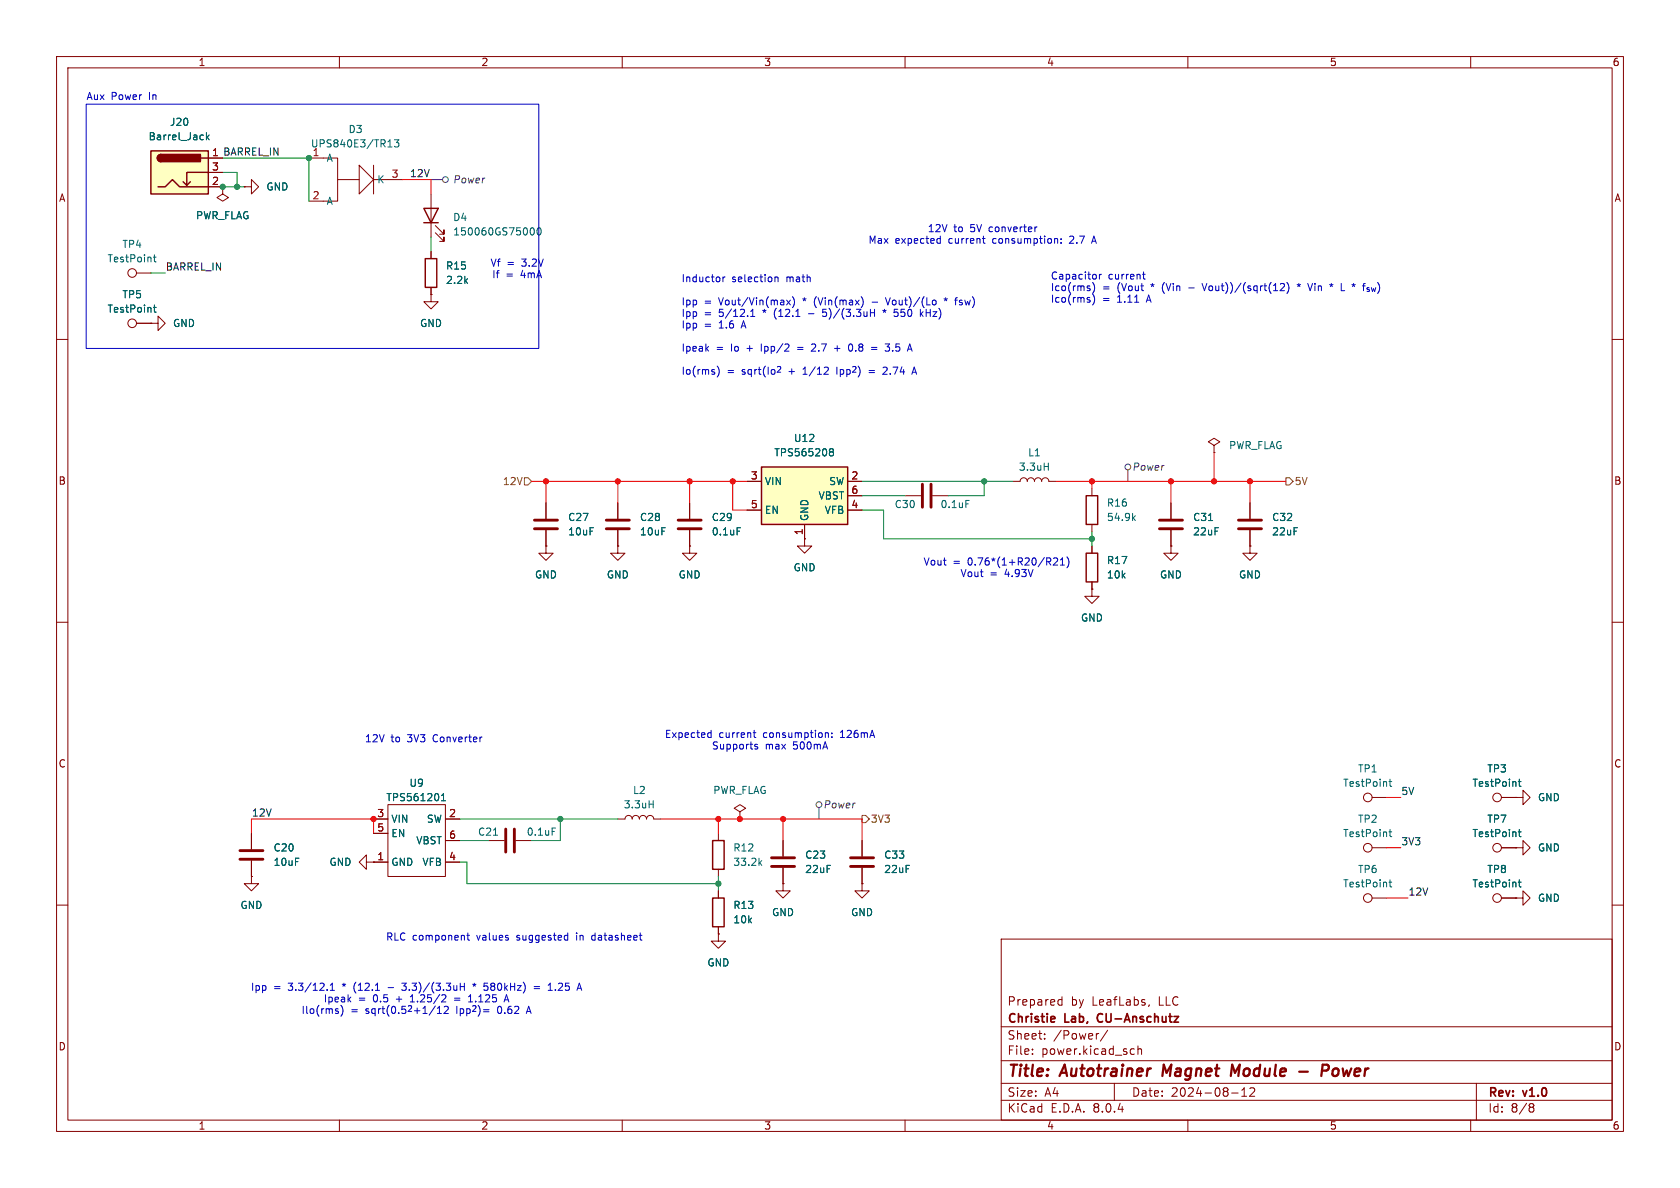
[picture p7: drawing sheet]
<svg xmlns="http://www.w3.org/2000/svg" width="297mm" height="210mm" viewBox="0 0 297 210" stroke-linecap="round" stroke-linejoin="round" font-family="sans-serif">
<g fill="none" stroke="#840000" stroke-width=".18">
<path d="M10 10h277v190h-277zM12 12h273v186h-273zM60 10v2M110 10v2M160 10v2M210 10v2M260 10v2M10 60h2M285 60h2M109.2 96.5v1.3h1.3l-1.3 1.3-1.3-1.3h1.3M109.2 96.5h.1M109.2 88.9v2.8"/>
<path d="M109.2 93.7v2.8M121.9 96.5v1.3h1.3l-1.3 1.3-1.3-1.3h1.3M121.9 96.5h.1M121.9 88.9v2.8M121.9 93.7v2.8M142.2 95.3v1.2h1.3l-1.3 1.3-1.2-1.3h1.2M142.2 95.3h.1M160 87.6h2.8M164.8 87.6h2.8M10 110h2M285 110h2M10 160h2"/>
<path d="M44.4 154.9v1.3h1.3l-1.3 1.3-1.2-1.3h1.2M44.4 154.9h.1M44.4 147.3v2.8M44.4 152.1v2.8M64.8 152.4v-1.3l-1.3 1.3 1.3 1.3v-1.3h1.2M66 152.4h.1M66 152.4h2.6M66 144.8h2.6M66 147.3h2.6M68.6 142.2h10.1v12.7h-10.1zM78.7 152.4h2.6M78.7 144.8h2.6"/>
<path d="M78.7 148.6h2.6M86.4 148.6h2.8M91.2 148.6h2.8M109.2 144.8h1.3a.64 .64 0 0 1 .6-.7 .64 .64 0 0 1 .7 .7 .64 .64 0 0 1 .6-.7 .64 .64 0 0 1 .6 .7 .64 .64 0 0 1 .7-.7 .64 .64 0 0 1 .6 .7 .64 .64 0 0 1 .6-.7 .64 .64 0 0 1 .7 .7h1.2M127 157.5v1.3M138.4 156.2v1.3h1.3l-1.3 1.3-1.2-1.3h1.2M138.4 156.2h.1M138.4 148.6v2.8M138.4 153.4v2.8M152.4 156.2v1.3h1.3l-1.3 1.3-1.3-1.3h1.3M152.4 156.2h.1M152.4 148.6v2.8"/>
<path d="M152.4 153.4v2.8M285 160h2M127 165.1v1.3h1.3l-1.3 1.2-1.3-1.2h1.3M127 165.1h.1M127 163.8v1.3M177 166h108v32h-108zM187.2 177.6h.5M187.2 176.8h.5M187.7 176.2v1.5M203.2 177.6l-.2 .3M60 198v2M110 198v2"/>
<path d="M160 198v2M177 194.5h108M177 191.5h108M177 187.5h108M177 181.5h108M182.5 186.3v.1M182.5 185.5v.1M184.7 183.6v.1M184.7 182.8v.1M194.2 182.7l-.2 .1M195.8 182.1l-1.3 2M197 191.5v3"/>
<path d="M200.1 185.4l.4 .1M200.5 186.3l-.4 .1M201.2 185.5l.2-.1 .3 .1 .1 .9M201.2 184.9v1.5M210 198v2M217.7 193.2h1.2M219.5 193.8h.9M219.5 192.7l.5-.4v1.5M221 192.4l.5-.1 .2 .1 .1 .3-.9 1.1h.9M260 198v2M261 191.5v6.5M270.6 195.1h.3l.3 .3-.3 .3"/>
<path d="M270.6 195.7h.3M270.9 195.7l.2 .2 .1 .4-.3 .3h-.3"/>
</g>
<path d="M205.7 188.2l-.2 2M219.2 188.2l-.9 1.4-.5-1.4-.2 2M229.7 189.4h1.5M233.7 189.3h.8a.55 .55 0 0 0 .4-.5 .55 .55 0 0 0-.3-.6h-.8l-.2 2M236.3 188.9a.62 .62 0 0 0-.7 .4v.7l.3 .2h.3" fill="none" stroke="#840000" stroke-width=".4"/>
<path d="M186.4 179.8l.1 .2-.7 .2M194.1 179.4l-.1 .4 .1 .7" fill="none" stroke="#840000" stroke-width=".3"/>
<path d="M126 158.8h2v5h-2z" fill="none" stroke="#840000" stroke-width=".25"/>
<g fill="none" stroke="#840000" stroke-width=".51">
<path d="M107.2 93.5h4.1M107.2 91.9h4.1M119.9 93.5h4.1M119.9 91.9h4.1M163.1 85.6v4.1M164.6 85.6v4.1M42.4 151.9h4.1M42.4 150.4h4.1M89.4 146.6v4M90.9 146.6v4M136.4 153.2h4.1M136.4 151.6h4.1"/>
<path d="M150.4 153.2h4M150.4 151.6h4"/>
</g>
<path d="M130.3 93.3h.6M170.8 88.5h.6M78 141.5h.8M78 140.6l.4-.3v1.2M87.2 147.6h.8M97.6 146.4h.6M114.8 142.2h.7M115.5 141.5v1.3" fill="none" stroke="#006464" stroke-width=".18"/>
<path d="M134.6 82.6h15.3v10.1h-15.3z" fill="#ffffc2"/>
<path d="M134.6 82.6h15.3v10.1h-15.3zM192 97.8h2.1v5.1h-2.1zM192 87.6h2.1v5.1h-2.1z" fill="none" stroke="#840000" stroke-width=".25"/>
<g fill="none" stroke="#840000" stroke-width=".18">
<path d="M39.4 33v1.3l1 .6-1 .7-1-.7 1-.6M39.4 33h.1M26.7 57.2h1.2v-1.3l1.3 1.3-1.3 1.2v-1.2M26.7 57.2h.1M214.6 78.7l1-.6-1-.6-1 .6 1 .6v1.3M96.5 96.5v1.3h1.3l-1.3 1.3-1.3-1.3h1.3M96.5 96.5h.1M96.5 88.9v2.8M96.5 93.7v2.8M132.1 85.1h2.5M132.1 90.2h2.5M142.2 92.7v2.6"/>
<path d="M149.9 85.1h2.5M149.9 90.2h2.5M149.9 87.6h2.5M193 86.4v1.2M193 92.7v1.3M193 96.5v1.3M207 96.5v1.3h1.3l-1.3 1.3-1.3-1.3h1.3M207 96.5h.1M207 88.9v2.8M207 93.7v2.8M214.6 80h.1M221 96.5v1.3h1.2l-1.2 1.3-1.3-1.3h1.3"/>
<path d="M221 96.5h.1M221 88.9v2.8M221 93.7v2.8M193 104.1v1.3h1.3l-1.3 1.3-1.2-1.3h1.2M193 104.1h.1M193 102.9v1.2M130.8 143.5l1-.6-1-.7-1 .7 1 .6v1.3M130.8 144.8h.1M242.6 149.9h2.5M242.6 141h2.5M242.6 158.8h2.5M265.4 149.9h2.6"/>
<path d="M265.4 141h2.6M265.4 158.8h2.6M268 141h1.2v1.2l1.3-1.2-1.3-1.3v1.3M268 141h.1M268 158.8h1.2v1.2l1.3-1.2-1.3-1.3v1.3M268 158.8h.1M268 149.9h1.2v1.2l1.3-1.2-1.3-1.3v1.3M268 149.9h.1"/>
<circle cx="241.8" cy="149.9" r=".76"/>
<circle cx="241.8" cy="141" r=".76"/>
<circle cx="241.8" cy="158.7" r=".76"/>
<circle cx="264.7" cy="158.7" r=".76"/>
<circle cx="264.7" cy="149.9" r=".76"/>
<circle cx="264.7" cy="141" r=".76"/>
</g>
<g fill="none" stroke="#006464" stroke-width=".18">
<path d="M146.6 79.6l.3 .3M146.6 79.6l.3-.3 .3 .1 .2 .2-.3 .3M146.9 79.9h.2M146.9 79.9l-.3 .2M147.1 79.9l.3 .2-.1 .4-.4 .1-.3-.3M200.3 91.5l.4 .5M200.7 91.2l-.5 .5M213.7 92h.7M245.6 138.2h.4M245.7 137.7v1.1l.3 .2M268.4 138.2h.5M268.6 137.7v1.1l.3 .2"/>
<path d="M245.6 147.1h.4M245.6 155.9h.4M245.7 146.6v1.1l.3 .2M245.7 155.5v1.1l.3 .2M268.4 147.1h.5M268.4 155.9h.5M268.6 146.6v1.1l.3 .2M268.6 155.5v1.1l.3 .2"/>
</g>
<path d="M94.5 93.5h4.1M94.5 91.9h4.1M205 93.5h4M205 91.9h4M218.9 93.5h4.1M218.9 91.9h4.1" fill="none" stroke="#840000" stroke-width=".51"/>
<path d="M26.7 26.7h10.1v7.6h-10.1z" fill="#ffffc2"/>
<path d="M26.7 26.7h10.1v7.6h-10.1zM27.9 33h1.3l1.3-1.2 1.2 1.2h5.1M28.4 27.3a.64 .64 0 0 0-.6 .6 .64 .64 0 0 0 .6 .7M33.7 32.1l-.7 .7M35.6 27.9h1.2M36.8 30.5h-3.8v2.3l-.6-.7M74.9 36.8h2.6l-1.3 2.6zM74.9 39.4h2.6M75.2 45.7h2v5.1h-2zM126 148.6h2v5.1h-2z" fill="none" stroke="#840000" stroke-width=".25"/>
<g fill="#840000" stroke="#840000" stroke-width=".25">
<path d="M28 27.5l.4-.2v1.3a.63 .63 0 0 1-.5-.4 .63 .63 0 0 1 .1-.7z"/>
<path d="M28.4 27.3h7v1.3h-7z"/>
</g>
<g fill="none" stroke="#840000" stroke-width=".18">
<path d="M36.8 27.9h2.6M36.8 33h2.6M36.8 30.5h2.6M39.4 33h.1M43.2 33h1.2v-1.2l1.3 1.2-1.3 1.3v-1.3M43.2 33h.1M54.6 27.9h5.1v3.9M63.5 29.2l2.5 2.6-2.5 2.5zM63.5 31.8h-3.8v3.8h-5.1M66 29.2v5.1M66 31.8h5.1M76.2 34.3v7.6"/>
<path d="M77 39.9l1.5 1.5v-.8v.8h-.8M24.1 57.2h2.6M24.1 48.3h2.6M26.7 57.2h.1M76.2 52.1v1.2h1.3l-1.3 1.3-1.3-1.3h1.3M76.2 52.1h.1M76.2 44.5v1.2M76.2 50.8v1.3M77 41.1l1.5 1.6v-.8v.8h-.8M96.5 96.5h.1M96.5 88.9v2.8M96.5 93.7v2.8"/>
<path d="M109.2 96.5h.1M109.2 88.9v2.8M109.2 93.7v2.8M121.9 96.5h.1M121.9 88.9v2.8M121.9 93.7v2.8M132.1 85.1h2.5M132.1 90.2h2.5M142.2 95.3h.1M142.2 92.7v2.6M149.9 85.1h2.5M149.9 90.2h2.5"/>
<path d="M149.9 87.6h2.5M179.1 85.1h1.2a.64 .64 0 0 1 .7-.6 .64 .64 0 0 1 .6 .6 .64 .64 0 0 1 .6-.6 .64 .64 0 0 1 .7 .6 .64 .64 0 0 1 .6-.6 .64 .64 0 0 1 .6 .6 .64 .64 0 0 1 .7-.6 .64 .64 0 0 1 .6 .6h1.3M193 96.5v1.3M207 96.5h.1M207 88.9v2.8M207 93.7v2.8M221 96.5h.1M221 88.9v2.8M221 93.7v2.8M193 104.1h.1M193 102.9v1.2M44.4 154.9h.1"/>
<path d="M44.4 147.3v2.8M44.4 152.1v2.8M66 152.4h.1M66 152.4h2.6M66 144.8h2.6M66 147.3h2.6M78.7 152.4h2.6M78.7 144.8h2.6M78.7 148.6h2.6M127 147.3v1.3M127 153.7v1.2M127 157.5v1.3"/>
<path d="M138.4 156.2h.1M138.4 148.6v2.8M138.4 153.4v2.8M152.4 156.2h.1M152.4 148.6v2.8M152.4 153.4v2.8M265.4 141h2.6M265.4 158.8h2.6M265.4 149.9h2.6M268 149.9h.1M268 158.8h.1M268 141h.1"/>
<path d="M127 165.1h.1M127 163.8v1.3"/>
<circle cx="23.4" cy="57.1" r=".76"/>
<circle cx="23.4" cy="48.3" r=".76"/>
</g>
<g fill="none" stroke="#006464" stroke-width=".18">
<path d="M36.5 23.4v1.3M36.6 24.2l.4 .5M37 23.9l-.5 .4M68.6 26h.7M69.7 24.7h.8l-.4 .5 .4 .1v.6l-.2 .1-.6-.1M27.1 54.3h.5M27.1 45.5h.5M27.3 45v1.1l.3 .2M27.3 53.9v1.1l.3 .2M93.9 40.3h.1a.68 .68 0 0 1 .5 .6 .68 .68 0 0 1-.5 .6h-.1M95.1 40.3h.1a.68 .68 0 0 1 .5 .6 .68 .68 0 0 1-.5 .6 .84 .84 0 0 1-.1-1.2zM146.6 79.6l.3 .3"/>
<path d="M146.6 79.6l.3-.3 .3 .1 .2 .2-.3 .3M146.9 79.9h.2M146.9 79.9l-.3 .2M147.1 79.9l.3 .2-.1 .4-.4 .1-.3-.3M130.3 93.3h.6M184.6 82.5h.7M185.3 81.9v1.2M213.7 92h.7M268.4 138.2h.5M268.6 137.7v1.1l.3 .2M78 141.5h.8M78 140.6l.4-.3v1.2"/>
<path d="M134.3 152.5l.4 .5M134.7 152.1l-.5 .5M268.4 155.9h.5M268.4 147.1h.5M268.6 146.6v1.1l.3 .2M268.6 155.5v1.1l.3 .2"/>
</g>
<g fill="none" stroke="#484848" stroke-width=".18">
<path d="M76.2 31.8h2M199.4 83.1v2M144.8 142.7v2.1"/>
<circle cx="78.7" cy="31.8" r=".51"/>
<circle cx="199.4" cy="82.6" r=".51"/>
<circle cx="144.8" cy="142.2" r=".51"/>
</g>
<path d="M92.7 84.5h.6l.7 .6-.7 .6h-.6zM227.3 84.5h.7l.6 .6-.6 .6h-.7zM152.4 144.1h.6l.7 .7-.7 .6h-.6z" fill="none" stroke="#725600" stroke-width=".18"/>
<g fill="none" stroke="#0000c2" stroke-width=".18">
<path d="M15.2 18.4h80v43.2h-80zM127.8 49v.8M128.2 49l-.4 .2M132.7 55.9h.7M133.1 54.7v1.2M137 49.1l.2-.1h.3l.1 .8M137 49v.8M139.1 53.1l.6 .8M139.7 53.1l-.6 .8M140.1 52.4a1.47 1.47 0 0 1 .1 1.9M142.9 55.5h1M145.4 55.8l.5 .1"/>
<path d="M145.5 54.7l-.1 .6 .2-.1M152.5 52.8l.1 .5-.1 .7M153.9 55.3h.7M154.2 53.4h.9M154.6 54.7v1.2M156.1 54.9l.3 .1M156.4 54.7v.3M156.4 55l-.2 .2M156.4 55l.1 .2M156.5 52.6l.5 1.3M156.7 54.9l-.3 .1M158.5 55.2l.3 .2"/>
<path d="M158.8 55.7l-.3 .2h-.3M162.8 55.5l.4 .4M163.2 55.1l-.5 .5M165.4 53.1l.1 .2-.1 .5M165.9 42.2h.3M166.2 41.7v1.3M166.2 42.9l-.3 .1M166.9 52.8l.3 .1M167.2 52.6v.3M167.2 52.9l-.2 .3M167.2 52.9l.2 .3M167.5 52.8l-.3 .1"/>
<path d="M173.7 42.2h.5M173.9 42.8l.3 .2M183.3 40.1l-.2 .1M186.6 42.2l.4 .1v.7M187.6 42.9v.1M187.6 42.2v.1M192.5 51l.2 .1-.2 .3M192.5 53l.2 .2-.2 .2M192.5 52.6h.2M193.1 42.6h.6M193.2 52a1.46 1.46 0 0 1 0 1.9M193.4 41.7l-.4 1.3"/>
<path d="M193.5 50.5v.8l-.3 .6M194.4 48.5v.8M194.7 48.5l-.3 .2M202 48.5h.5M202.2 48.1v1.1l.3 .1M210.1 50.9h1M212.5 50.1l.4 1.3M226.4 50.2l.4-.1 .3 .4-.8 .9h.8M227.5 49.9a1.46 1.46 0 0 1 0 2M229.3 50.3l.3 .1M229.6 50.1v.3M229.6 50.4l-.2 .3"/>
<path d="M229.6 50.4l.2 .3M229.9 50.3l-.3 .1M232 50.1l-.4 1.3M235.7 50.3l-.3 .1M242.4 50.8l.2 .7M126.8 64.7a1.46 1.46 0 0 1 0 1.9M138.7 62.1h.8M139.4 60.9v.5M141 61.4h1M141 61.8h1M142 66.2h.7M142.1 65.2l-.1 .1"/>
<path d="M144 60.8l-.5 .1M144.1 61.4l-.7 .7h.8M145.7 66.2h.7M146.4 65v.4M147.5 61.6h1M148 64.9v1.3M150.1 60.9l.2-.1a.68 .68 0 0 1 .5 .6 .68 .68 0 0 1-.5 .7l-.2-.1M154.1 61.4h.9M154.1 61.8h.9M156.5 60.8h.8l-.5 .5M156.7 65l-.4-.1-.2 .1M156.8 65.4l-.7 .8h.7"/>
<path d="M157 61.3l.3 .2v.3l-.3 .3M160.8 60.8l.5 1.3M161.2 66.2l.4-1.3 .4 1.3M161.3 65.8h.6M186.3 98.7l.4-.1 .3 .4-.8 .9h.8M187.5 99.9h.7M187.5 99l.3-.4v1.3M188.6 98.4a1.46 1.46 0 0 1 0 2M125.2 130.3h.5M125.2 129.6h.5M125.7 129.1v1.3M133.2 129.5h.4"/>
<path d="M133.3 129.1v1.1l.3 .2M133.9 131.6h-.3l-.2 .2 .1 .1 .4 .2v.3h-.5M146 129.6h.4l.1 .8M147.1 129.6v.1M147.1 130.3v.1M57.8 174.9v.2M58.4 175.1h.7M58.4 174.2l.4-.4v1.3M59.7 178.7l.1 .2-.1 .3M60.6 178.3v.8l-.3 .5M68.6 174.6h1M71 174.9l.6 .2"/>
<path d="M71 173.8h.8l-.4 .5h.2M72.5 177.1h.8M78.7 177.9h.4l.2 .4-.8 .9h.8M78.8 176.2l-.8 .9h.8M80.3 176.4h1M80.3 176.8h1M81.4 173.8v1.3M81.4 174.4h.7M82.1 173.8v1.3M82.5 165.3h.5M82.7 164.9v1.1l.3 .2M82.8 177.1h.7"/>
<path d="M82.8 176.2l.4-.4v1.3M83.5 174l.4 .1M83.9 173.8v.3M83.9 174.1l-.2 .2M83.9 174.1l.1 .2M84.2 174l-.3 .1M85.6 173.8h.6M85.7 174.3h.3l.3 .2M86.3 174.8l-.3 .3h-.3M89.1 177.1l.4-1.3 .5 1.3M89.2 176.8h.6M93.2 178.8h.6"/>
<path d="M93.5 177.9l-.5 1.3M94.4 174.4h1M94.4 174.8h1M96.9 175.1h.7M97 174.1l.3-.3v1.3M98.2 174.9v.2M100.2 165.3l.2 .1M100.4 164.9v1.3M100.4 166.1l-.2 .1M102.1 174.7h.6M102.4 173.8l.4 1.3M104.7 165.4l-.1 .2 .1 .5"/>
</g>
<g fill="none" stroke="#009600" stroke-width=".18">
<path d="M39.4 33h3.8M39.4 30.5h2.5v2.5M39.4 27.9h15.2v7.7M26.7 48.3h2.5M76.2 41.9v2.6M152.4 90.2h3.8v5.1h36.8M152.4 85.1h26.7M152.4 87.6h7.6M174 85.1v2.5h-6.4M193 94v2.5M81.3 148.6h5.1M81.3 144.8h27.9"/>
<path d="M81.3 152.4h1.2v3.8h44.5M99.1 144.8v3.8h-5.1M127 154.9v2.6"/>
</g>
<g fill="none" stroke="#f00" stroke-width=".18">
<path d="M71.1 31.8h5.1v2.5M94 85.1h38.1M96.5 85.1v3.8M109.2 85.1v3.8M121.9 85.1v3.8M129.5 85.1v5.1h2.6M186.7 85.1h40.6M193 85.1v1.3M207 85.1v3.8M214.6 80v5.1M221 85.1v3.8M44.4 147.3v-2.5h21.6v2.5"/>
<path d="M116.8 144.8h35.6v3.8M127 144.8v2.5M138.4 144.8v3.8M245.1 149.9h2.5M245.1 158.8h3.8M245.1 141h2.5"/>
</g>
<g fill="#009600" stroke="#009600" stroke-width=".18">
<circle cx="39.4" cy="33" r=".46"/>
<circle cx="41.9" cy="33" r=".46"/>
<circle cx="54.6" cy="27.9" r=".46"/>
<circle cx="127" cy="156.2" r=".46"/>
<circle cx="193" cy="95.3" r=".46"/>
<circle cx="174" cy="85.1" r=".46"/>
<circle cx="99.1" cy="144.8" r=".46"/>
</g>
<g fill="#f00" stroke="#f00" stroke-width=".18">
<circle cx="96.5" cy="85.1" r=".46"/>
<circle cx="127" cy="144.8" r=".46"/>
<circle cx="193" cy="85.1" r=".46"/>
<circle cx="130.8" cy="144.8" r=".46"/>
<circle cx="138.4" cy="144.8" r=".46"/>
<circle cx="121.9" cy="85.1" r=".46"/>
<circle cx="109.2" cy="85.1" r=".46"/>
<circle cx="129.5" cy="85.1" r=".46"/>
<circle cx="66" cy="144.8" r=".46"/>
<circle cx="221" cy="85.1" r=".46"/>
<circle cx="207" cy="85.1" r=".46"/>
<circle cx="214.6" cy="85.1" r=".46"/>
</g>
<g font-size="2.8" fill="#840000">
<text x="178" y="190.9">Title:</text>
<text x="187.7" y="190.9">Autotrainer</text>
<text x="206.4" y="190.9">Magnet</text>
<text x="219.3" y="190.9">Module</text>
<text x="236.9" y="190.9">Power</text>
</g>
<g font-size="2.1" fill="#840000">
<text x="178" y="178">Prepared</text>
<text x="189.3" y="178">by</text>
<text x="193.1" y="178">LeafLabs,</text>
<text x="205" y="178">LLC</text>
<text x="178" y="184">Sheet:</text>
<text x="178" y="181.2">Christie</text>
<text x="186.2" y="184">/Power/</text>
<text x="188.3" y="181.2">Lab,</text>
<text x="194.7" y="181.2">CU-Anschutz</text>
<text x="178" y="186.7">File:</text>
<text x="184.1" y="186.7">power.kicad_sch</text>
<text x="178" y="196.9">KiCad</text>
<text x="178" y="194.1">Size:</text>
<text x="184.7" y="194.1">A4</text>
<text x="185.7" y="196.9">E.D.A.</text>
<text x="193.3" y="196.9">8.0.4</text>
<text x="200" y="194.1">Date:</text>
<text x="207" y="194.1">2024-08-12</text>
<text x="263" y="194.3">Rev:</text>
<text x="263" y="196.9">Id:</text>
<text x="267.1" y="196.9">8/8</text>
<text x="269.4" y="194.3">v1.0</text>
</g>
<g font-size="1.8" fill="#840000">
<text x="35" y="11.9">1</text>
<text x="85" y="11.9">2</text>
<text x="135" y="11.9">3</text>
<text x="185" y="11.9">4</text>
<text x="235" y="11.9">5</text>
<text x="285" y="11.9">6</text>
<text x="10.3" y="35.9">A</text>
<text x="285.3" y="35.9">A</text>
<text x="10.3" y="85.9">B</text>
<text x="285.3" y="85.9">B</text>
<text x="10.3" y="135.9">C</text>
<text x="285.3" y="135.9">C</text>
<text x="10.3" y="185.9">D</text>
<text x="285.3" y="185.9">D</text>
<text x="35" y="199.9">1</text>
<text x="85" y="199.9">2</text>
<text x="135" y="199.9">3</text>
<text x="185" y="199.9">4</text>
<text x="235" y="199.9">5</text>
<text x="285" y="199.9">6</text>
</g>
<g font-size="1.8" fill="#0000c2">
<text x="15.2" y="17.9">Aux</text>
<text x="19.6" y="17.9">Power</text>
<text x="26.4" y="17.9">In</text>
<text x="163.9" y="41.2">12V</text>
<text x="168.6" y="41.2">to</text>
<text x="171.7" y="41.2">5V</text>
<text x="175.1" y="41.2">converter</text>
<text x="86.6" y="47.3">Vf</text>
<text x="89.6" y="47.3">=</text>
<text x="92.3" y="47.3">3.2V</text>
<text x="153.4" y="43.3">Max</text>
<text x="158.2" y="43.3">expected</text>
<text x="167.8" y="43.3">current</text>
<text x="175.8" y="43.3">consumption:</text>
<text x="189.6" y="43.3">2.7</text>
<text x="193.8" y="43.3">A</text>
<text x="86.9" y="49.4">If</text>
<text x="89.4" y="49.4">=</text>
<text x="92.2" y="49.4">4mA</text>
<text x="120.4" y="50.1">Inductor</text>
<text x="129.4" y="50.1">selection</text>
<text x="139.1" y="50.1">math</text>
<text x="185.7" y="49.6">Capacitor</text>
<text x="185.7" y="51.7">Ico(rms)</text>
<text x="185.7" y="53.7">Ico(rms)</text>
<text x="194.9" y="51.7">=</text>
<text x="194.9" y="53.7">=</text>
<text x="195.9" y="49.6">current</text>
<text x="197.6" y="51.7">(Vout</text>
<text x="197.6" y="53.7">1.11</text>
<text x="203" y="53.7">A</text>
<text x="203.8" y="51.7">*</text>
<text x="205.9" y="51.7">(Vin</text>
<text x="213.5" y="51.7">Vout))/(sqrt(12)</text>
<text x="230.5" y="51.7">*</text>
<text x="232.6" y="51.7">Vin</text>
<text x="236.6" y="51.7">*</text>
<text x="238.7" y="51.7">L *</text>
<text x="243.1" y="51.7">f_{sw})</text>
<text x="120.4" y="54.2">Ipp</text>
<text x="120.4" y="56.2">Ipp</text>
<text x="120.4" y="58.3">Ipp</text>
<text x="124.5" y="54.2">=</text>
<text x="124.5" y="56.2">=</text>
<text x="124.5" y="58.3">=</text>
<text x="127.2" y="54.2">Vout/Vin(max)</text>
<text x="127.2" y="56.2">5/12.1</text>
<text x="127.2" y="58.3">1.6</text>
<text x="131.4" y="58.3">A</text>
<text x="135.2" y="56.2">*</text>
<text x="137.3" y="56.2">(12.1</text>
<text x="142.2" y="54.2">*</text>
<text x="144.4" y="54.2">(Vin(max)</text>
<text x="146.3" y="56.2">5)/(3.3uH</text>
<text x="157.2" y="56.2">*</text>
<text x="157.5" y="54.2">Vout)/(Lo</text>
<text x="159.3" y="56.2">550</text>
<text x="164.1" y="56.2">kHz)</text>
<text x="168" y="54.2">*</text>
<text x="170.2" y="54.2">fsw)</text>
<text x="120.4" y="62.4">Ipeak</text>
<text x="126.6" y="62.4">=</text>
<text x="129.3" y="62.4">Io</text>
<text x="132.3" y="62.4">+</text>
<text x="135" y="62.4">Ipp/2</text>
<text x="144.4" y="62.4">2.7</text>
<text x="148.5" y="62.4">+</text>
<text x="151.3" y="62.4">0.8</text>
<text x="155.5" y="62.4">=</text>
<text x="158.2" y="62.4">3.5</text>
<text x="120.4" y="66.4">Io(rms)</text>
<text x="128.5" y="66.4">=</text>
<text x="131.3" y="66.4">sqrt(Io^{2} +</text>
<text x="142.4" y="66.4">1/12</text>
<text x="148.6" y="66.4">Ipp^{2})=</text>
<text x="157.2" y="66.4">2.74</text>
<text x="163.2" y="100.2">Vout</text>
<text x="168.5" y="100.2">=</text>
<text x="171.2" y="100.2">0.76*(1+R20/R21)</text>
<text x="169.7" y="102.2">Vout</text>
<text x="175" y="102.2">=</text>
<text x="177.7" y="102.2">4.93V</text>
<text x="64.4" y="131.4">12V</text>
<text x="69.1" y="131.4">to</text>
<text x="72.2" y="131.4">3V3</text>
<text x="76.8" y="131.4">Converter</text>
<text x="117.4" y="130.7">Expected</text>
<text x="127.1" y="130.7">current</text>
<text x="135" y="130.7">consumption:</text>
<text x="148.8" y="130.7">126mA</text>
<text x="125.8" y="132.7">Supports</text>
<text x="135.3" y="132.7">max</text>
<text x="140.3" y="132.7">500mA</text>
<text x="68.2" y="166.5">RLC component</text>
<text x="84.4" y="166.5">values</text>
<text x="91.6" y="166.5">suggested</text>
<text x="102.3" y="166.5">in</text>
<text x="105.3" y="166.5">datasheet</text>
<text x="44.3" y="175.4">Ipp</text>
<text x="48.3" y="175.4">=</text>
<text x="51.1" y="175.4">3.3/12.1</text>
<text x="53.2" y="179.4">Ilo(rms)</text>
<text x="57.1" y="177.4">Ipeak</text>
<text x="60.8" y="175.4">*</text>
<text x="62" y="179.4">=</text>
<text x="63" y="175.4">(12.1</text>
<text x="63.3" y="177.4">=</text>
<text x="64.7" y="179.4">sqrt(0.5^{2}+1/12</text>
<text x="66.1" y="177.4">0.5</text>
<text x="70.3" y="177.4">+</text>
<text x="72" y="175.4">3.3)/(3.3uH</text>
<text x="73" y="177.4">1.25/2</text>
<text x="81" y="179.4">Ipp^{2})= 0.62</text>
<text x="83.7" y="177.4">1.125</text>
<text x="84.7" y="175.4">*</text>
<text x="86.8" y="175.4">580kHz)</text>
<text x="90.3" y="177.4">A</text>
<text x="93.8" y="179.4">A</text>
<text x="95.9" y="175.4">=</text>
<text x="98.6" y="175.4">1.25</text>
</g>
<g font-size="1.8" fill="#006464">
<text x="30" y="22.5">J20</text>
<text x="61.5" y="23.7">D3</text>
<text x="26.2" y="25">Barrel_Jack</text>
<text x="54.9" y="26.3">UPS840E3/TR13</text>
<text x="55.2" y="27.7">1</text>
<text x="57.7" y="28.8">A</text>
<text x="47" y="33.9">GND</text>
<text x="66.6" y="32.6">K</text>
<text x="34.6" y="39">PWR_FLAG</text>
<text x="57.7" y="36.4">A</text>
<text x="80" y="39.3">D4</text>
<text x="80" y="41.8">150060GS75000</text>
<text x="18.9" y="46.6">TestPoint</text>
<text x="21.5" y="44">TP4</text>
<text x="78.7" y="47.9">R15</text>
<text x="21.5" y="52.9">TP5</text>
<text x="78.7" y="50.4">2.2k</text>
<text x="18.9" y="55.5">TestPoint</text>
<text x="30.5" y="58">GND</text>
<text x="74.2" y="58">GND</text>
<text x="136.8" y="80.9">TPS565208</text>
<text x="140.3" y="78.3">U12</text>
<text x="180" y="83.4">3.3uH</text>
<text x="181.7" y="80.9">L1</text>
<text x="217.2" y="79.6">PWR_FLAG</text>
<text x="135.1" y="86">VIN</text>
<text x="144.6" y="88.5">VBST</text>
<text x="146.5" y="86">SW</text>
<text x="195.6" y="89.8">R16</text>
<text x="100.3" y="92.3">C27</text>
<text x="100.3" y="94.8">10uF</text>
<text x="113" y="92.3">C28</text>
<text x="113" y="94.8">10uF</text>
<text x="125.7" y="92.3">C29</text>
<text x="125.7" y="94.8">0.1uF</text>
<text x="135.1" y="91">EN</text>
<text x="143.1" y="92.2" transform="rotate(-90 143.1 92.2)">GND</text>
<text x="145.7" y="91">VFB</text>
<text x="158.1" y="90">C30</text>
<text x="166.2" y="90">0.1uF</text>
<text x="195.6" y="92.3">54.9k</text>
<text x="210.8" y="92.3">C31</text>
<text x="210.8" y="94.8">22uF</text>
<text x="224.8" y="92.3">C32</text>
<text x="224.8" y="94.8">22uF</text>
<text x="140.2" y="101.2">GND</text>
<text x="195.6" y="99.9">R17</text>
<text x="94.5" y="102.5">GND</text>
<text x="107.2" y="102.5">GND</text>
<text x="119.9" y="102.5">GND</text>
<text x="195.6" y="102.5">10k</text>
<text x="205" y="102.5">GND</text>
<text x="218.9" y="102.5">GND</text>
<text x="191" y="110.1">GND</text>
<text x="240" y="136.8">TP1</text>
<text x="262.8" y="136.8">TP3</text>
<text x="68.2" y="141.8">TPS561201</text>
<text x="72.3" y="139.3">U9</text>
<text x="110.2" y="143.1">3.3uH</text>
<text x="111.8" y="140.6">L2</text>
<text x="126" y="140.6">PWR_FLAG</text>
<text x="237.4" y="139.3">TestPoint</text>
<text x="260.2" y="139.3">TestPoint</text>
<text x="271.8" y="141.8">GND</text>
<text x="69.1" y="145.6">VIN</text>
<text x="69.1" y="148.2">EN</text>
<text x="73.5" y="149.5">VBST</text>
<text x="75.4" y="145.6">SW</text>
<text x="84.4" y="147.9">C21</text>
<text x="93" y="147.9">0.1uF</text>
<text x="237.4" y="148.2">TestPoint</text>
<text x="240" y="145.6">TP2</text>
<text x="260.2" y="148.2">TestPoint</text>
<text x="262.8" y="145.6">TP7</text>
<text x="48.3" y="150.7">C20</text>
<text x="48.3" y="153.3">10uF</text>
<text x="58.1" y="153.3">GND</text>
<text x="69.1" y="153.3">GND</text>
<text x="74.6" y="153.3">VFB</text>
<text x="129.5" y="150.7">R12</text>
<text x="129.5" y="153.3">33.2k</text>
<text x="142.2" y="152">C23</text>
<text x="142.2" y="154.5">22uF</text>
<text x="156.2" y="152">C33</text>
<text x="156.2" y="154.5">22uF</text>
<text x="240" y="154.5">TP6</text>
<text x="262.8" y="154.5">TP8</text>
<text x="271.8" y="150.7">GND</text>
<text x="42.4" y="160.9">GND</text>
<text x="129.5" y="160.9">R13</text>
<text x="237.4" y="157.1">TestPoint</text>
<text x="260.2" y="157.1">TestPoint</text>
<text x="271.8" y="159.6">GND</text>
<text x="129.5" y="163.4">10k</text>
<text x="136.4" y="162.2">GND</text>
<text x="150.4" y="162.2">GND</text>
<text x="125" y="171">GND</text>
</g>
<g font-size="1.8" fill="#0f0f0f">
<text x="37.4" y="27.7">1 BARREL_IN</text>
<text x="72.4" y="31.4">12V</text>
<text x="29.2" y="47.9">BARREL_IN</text>
<text x="247.6" y="140.6">5V</text>
<text x="44.4" y="144.4">12V</text>
<text x="247.6" y="149.5">3V3</text>
<text x="248.9" y="158.4">12V</text>
</g>
<g font-size="1.8" fill="#a90000">
<text x="37.4" y="27.7">1</text>
<text x="37.4" y="32.8">2</text>
<text x="37.4" y="30.2">3</text>
<text x="55.2" y="35.3">2</text>
<text x="69.1" y="31.5">3</text>
<text x="132.6" y="84.8">3</text>
<text x="132.6" y="89.9">5</text>
<text x="150.4" y="84.8">2</text>
<text x="150.4" y="89.9">4</text>
<text x="150.4" y="87.4">6</text>
<text x="142" y="94.7" transform="rotate(-90 142 94.7)">1</text>
<text x="66.6" y="144.5">3</text>
<text x="66.6" y="147.1">5</text>
<text x="79.3" y="144.5">2</text>
<text x="79.3" y="148.3">6</text>
<text x="66.6" y="152.1">1</text>
<text x="79.3" y="152.1">4</text>
</g>
<g font-size="1.8" fill="#484848">
<text x="80" y="32.6">Power</text>
<text x="200.1" y="83.4">Power</text>
<text x="145.5" y="143.1">Power</text>
</g>
<g font-size="1.8" fill="#725600">
<text x="88.8" y="86">12V</text>
<text x="228.8" y="86">5V</text>
<text x="153.9" y="145.6">3V3</text>
</g>
</svg>
